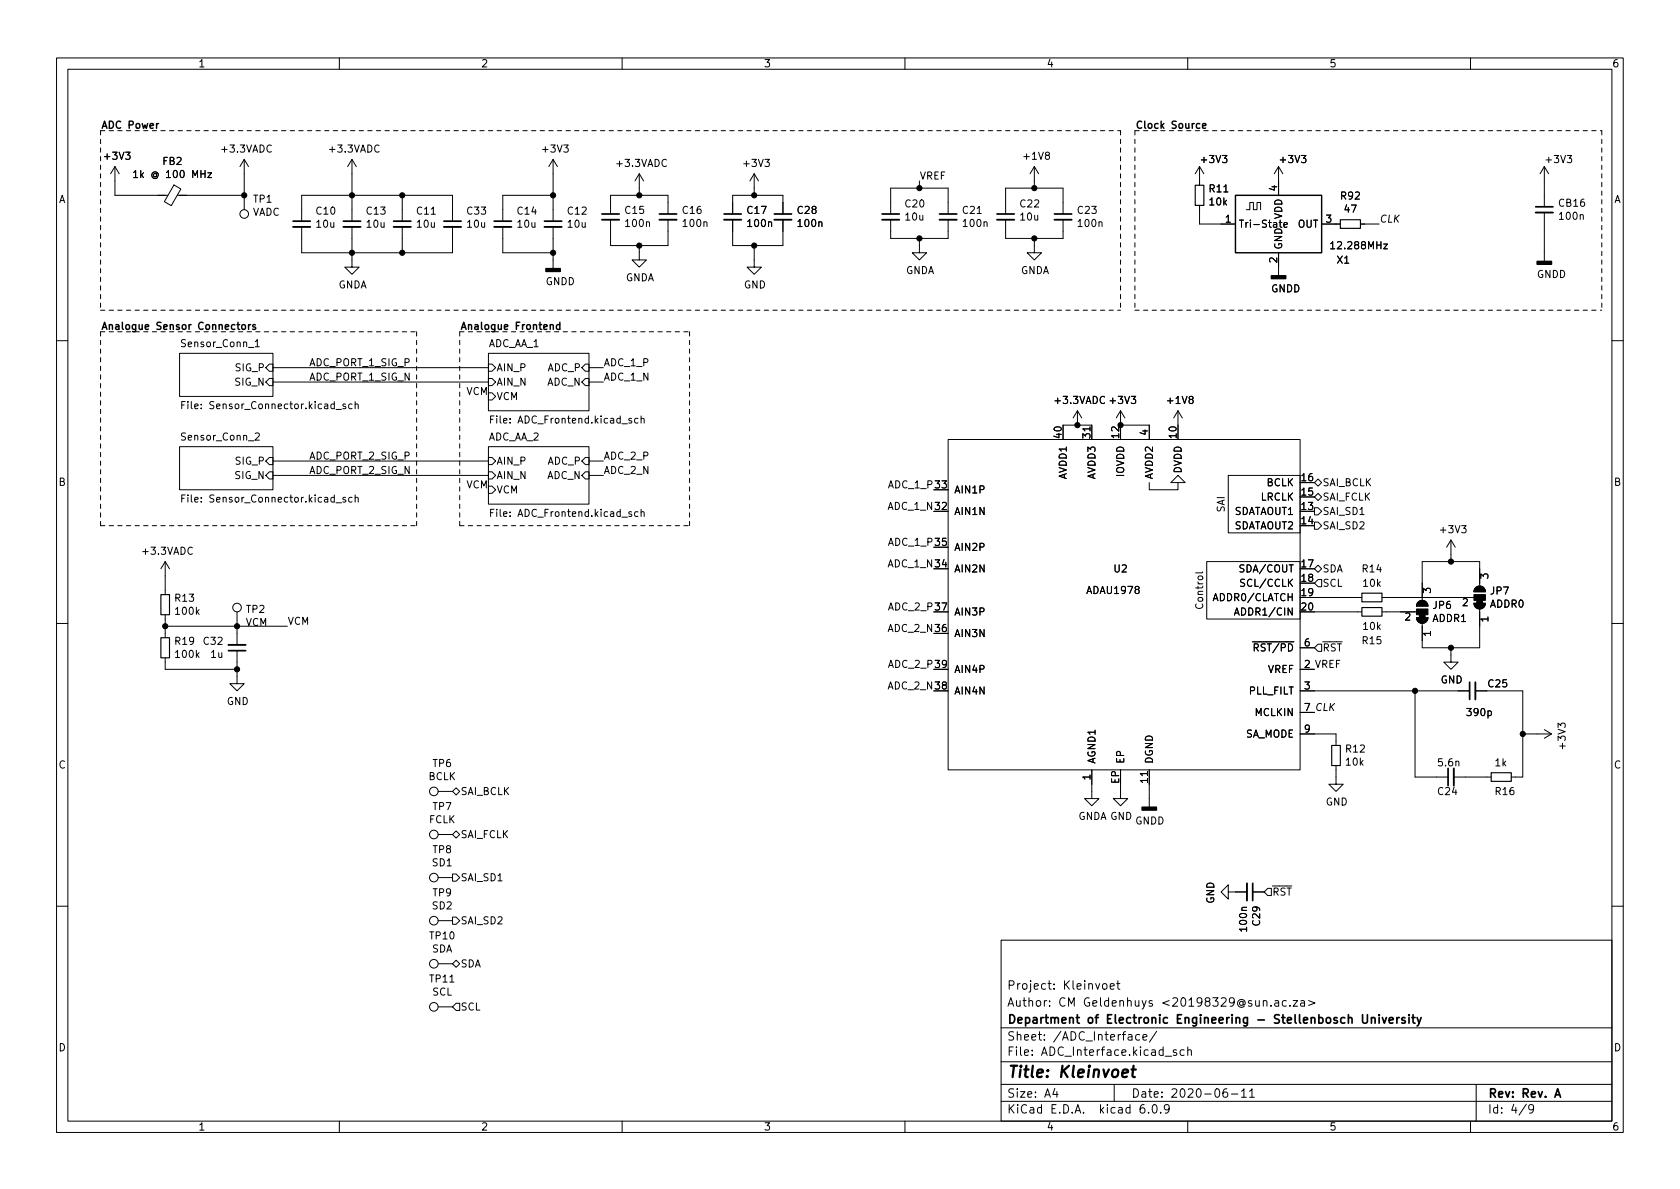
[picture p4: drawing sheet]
<svg xmlns="http://www.w3.org/2000/svg" width="297mm" height="210mm" viewBox="0 0 297 210" stroke-linecap="round" stroke-linejoin="round" font-family="sans-serif">
<g fill="none" stroke="#000" stroke-width=".18">
<path d="M10 10.2h277v190.1h-277zM12 12.2h273v186.1h-273zM60 10.2v2M110 10.2v2M160 10.2v2M210 10.2v2M260 10.2v2M20.3 29.5l-.7 1.2M20.3 29.5v5h9.4M20.3 29.5l.8 1.2M23.6 30.5l.4-.4v1.3M23.6 31.4h.7"/>
<path d="M30.8 32.7l1.2 .7-1.7 3-1.2-.7zM31.4 34.5h11.8M36.7 30.6h.7l-.7 .8h.7M43.2 28.2l-.8 1.3M43.2 28.2v8.9M43.2 28.2l.7 1.3M53.3 39.1v-4.6h26.7v4.6M62.2 28.2v10.9M62.2 28.2l-.7 1.3M62.2 28.2l.8 1.3M71.1 34.5v4.6M97.8 34.5h-8.9v4.6"/>
<path d="M97.8 28.2v10.9M97.8 28.2l-.8 1.3M97.8 28.2l.8 1.3M107.9 37.8v-3.3h10.2v3.3M107.9 38.9v4.5h10.2v-4.5M113 30.7l-.7 1.3M113 30.7v3.8M113 30.7l.8 1.3M129.5 37.8v-3.3h8.9v3.3M129.5 38.9v4.5h8.9v-4.5M133.3 30.7l-.7 1.3M133.3 30.7v3.8"/>
<path d="M133.3 30.7l.8 1.3M157.5 37.8v-4.5h10.1v4.5M157.5 38.9v3.3h10.1v-3.3M162.6 32v1.3M177.8 37.8v-4.5h10.2v4.5M177.8 38.9v3.3h10.2v-3.3M182.9 29.5l-.8 1.2M182.9 29.5v3.8M182.9 29.5l.7 1.2M212.1 36.3v3.3h6.3M212.1 29.5l-.8 1.2M212.1 29.5v3.3"/>
<path d="M212.1 29.5l.8 1.2M220.3 37.1h.7v-1.3h.6v1.3h.6v-1.3h.7v1.3M226.1 29.5v5M226.1 29.5l-.8 1.2M226.1 29.5l.7 1.2M226.3 38.9v1.1l.3 .2M227 39.8l.6-.2v-.2l-.4-.1-.2 .2 .1 .6h.5M233.7 39.6h3.3M240.5 39.6h3.3M273 29.5v7.1M273 37.6v8.6M273 29.5l-.7 1.2"/>
<path d="M273 29.5l.8 1.2M53.3 40.1v4.6h26.7v-4.6M62.2 40.1v7.1h1.3l-1.3 1.3-1.2-1.3h1.2M71.1 40.1v4.6M88.9 40.1v4.6h8.9M97.8 40.1v7.4M113 43.4v2.6h1.3l-1.3 1.2-1.2-1.2h1.2M133.3 43.4v3.8h1.3l-1.3 1.3-1.2-1.3h1.2M162.6 42.2v2.5h1.2l-1.2 1.3-1.3-1.3h1.3M182.9 42.2v2.5h1.2l-1.2 1.3-1.3-1.3h1.3M226.1 44.7v4.1M235.3 43.1l.3-.4v1.3"/>
<path d="M235.3 44h.7M10 60.2h2M31.7 79h16.6v7.6h-16.6zM31.7 62.5h16.6v7.6h-16.6zM32.1 71.6h.5M32.7 71h-.6v1.3M45.1 76.7l.5-.1 .3 .3-.8 .9h.8M45.1 60.4l.4-.4v1.3M45.1 61.3h.8M47 65l.6-.6h.7v1.3h-.7zM47 67.6l.6-.7h.7v1.3h-.7zM48.3 65h38.1"/>
<path d="M48.3 67.6h38.1M61.1 71.5l-.3-.1-.2 .2 .1 .2 .4 .1v.3h-.5M62.2 71.5l-.3-.1-.3 .3 .2 .5h.4M62.8 71.6l.2-.2 .3 .1v.8M62.8 71v1.3M86.4 79h17.7v10.1h-17.7zM86.4 62.5h17.7v10.1h-17.7zM86.4 64.4h.6l.6 .6-.6 .7h-.6zM86.4 66.9h.6l.6 .7-.6 .6h-.6zM86.4 69.5h.6l.6 .6-.6 .6h-.6zM86.7 74.2h.5M87.3 73.5h-.6v1.3"/>
<path d="M103.5 64.4h.6v1.3h-.6l-.6-.7zM103.5 66.9h.6v1.3h-.6l-.6-.6zM104.1 65h2.6M104.1 67.6h2.6M112.8 74h-.4l-.2 .2 .1 .6h.5M113.4 74.1l.1-.1h.3l.1 .8M113.4 73.5v1.3M167.6 77.7h62.3v58.4h-62.3zM188 75.2h5v2.5M190.5 72.6l-.8 1.3M190.5 72.6v2.6M190.5 72.6l.8 1.3"/>
<path d="M198.1 72.6v2.6h5.1v2.5M198.1 72.6l-.7 1.3M198.1 72.6l.8 1.3M208.3 72.6l-.8 1.3M208.3 72.6v2.6M208.3 72.6l.7 1.3M285 60.2h2M29.2 99.3v5.9M29.2 99.3l-.8 1.3M29.2 99.3l.8 1.3M32.1 88.1h.5M32.7 87.5h-.6v1.3"/>
<path d="M47.6 80.9h.7v1.3h-.7l-.6-.7zM47.6 83.4h.7v1.3h-.7l-.6-.6zM48.3 81.5h38.1M48.3 84.1h38.1M61.1 88l-.3-.1-.2 .2 .1 .2 .4 .1v.3h-.5M62.2 88l-.3-.1-.3 .3 .2 .5h.4M62.8 88.1l.2-.2 .3 .1v.8M62.8 87.5v1.3M86.4 80.9h.6l.6 .6-.6 .7h-.6zM86.4 83.4h.6l.6 .7-.6 .6h-.6zM86.4 86h.6l.6 .6-.6 .6h-.6zM86.7 90.7h.5"/>
<path d="M87.3 90.1h-.6v1.2M103.5 80.9h.6v1.3h-.6l-.6-.7zM103.5 83.4h.6v1.3h-.6l-.6-.6zM104.1 81.5h2.6M104.1 84.1h2.6M112.8 90.5h-.4l-.2 .2 .1 .6h.5M113.4 90.6l.1-.1h.3l.1 .8M113.4 90.1v1.2M203.2 85.3v1.3h5.1v-1.3M207 85.3l1.3-1.2 1.2 1.2zM213.4 99.3h16.5v10.2h-16.5zM217.2 84.1h12.7v10.1h-12.7z"/>
<path d="M232.4 89.8h.6l.7 .6-.7 .7h-.6zM232.4 92.3h.6l.7 .7-.7 .6h-.6zM232.4 87.9l.6-.7 .7 .7-.7 .6zM232.4 85.3l.6-.6 .7 .6-.7 .7zM256.5 95.5l-.7 1.3M256.5 95.5v3.8M256.5 95.5l.8 1.3M10 110.2h2M29.2 108.7v4.1M29.2 116.3v2.1h12.7M29.2 110.7h21.6M41.9 115.1v5.8h1.3l-1.3 1.3-1.3-1.3h1.3"/>
<path d="M41.9 108.2v5.8M212.7 101.1l-.2 .2h-1.1M218.3 108.8l.4-1.3 .4 1.3M218.4 108.4h.6M220.1 102.5l-.5-.1-.2 .1v.4l.5 .2 .2 .4-.3 .2-.5-.1M229.9 118.4h2.5M229.9 114.5h2.5M232.4 100.6l.6-.7 .7 .7-.7 .6zM232.4 105.7h8.4M232.4 108.2h8.4M233 113.9h.7v1.3h-.7l-.6-.7zM233 102.5h.7v1.3h-.7l-.6-.7z"/>
<path d="M244.3 105.7h16.3M244.3 108.2h6.1M250.4 109.2h2.1a1.02 1.02 0 0 1-1 1 1.02 1.02 0 0 1-1.1-1zM250.7 106.5a1.02 1.02 0 0 1 1.1-.3 1.02 1.02 0 0 1 .7 1h-2.1zM256.5 114.5v2.6h1.3l-1.3 1.3-1.2-1.3h1.2M260.6 106.7h2a1.02 1.02 0 0 1-1 1 1.02 1.02 0 0 1-1-1zM260.9 103.9a1.02 1.02 0 0 1 1.1-.2 1.02 1.02 0 0 1 .6 .9h-2zM261.6 103.6v-4.3h-10.1v6.9M261.6 107.7v6.8h-10.1v-4.3M285 110.2h2M77.5 139.9h2.5M80 139.9l.6-.6 .7 .6-.7 .7z"/>
<path d="M193 136.1v5.1h1.3l-1.3 1.3-1.2-1.3h1.2M198.1 138.7v2.5h1.3l-1.3 1.3-1.3-1.3h1.3M203.2 136.1v6.6M229.9 129.8h6.3v2M229.9 122.2h29.9M229.9 126h2.5M236.2 135.4v3.3h1.3l-1.3 1.2-1.3-1.2h1.3M250.2 122.2v15.2h5.8M257 137.4h6.7M260.9 122.2h8.3v15.2h-2M269.2 129.8h5.1M273 129l1.3 .8"/>
<path d="M274.3 129.8l-1.3 .8M77.5 147.6h2.5M77.5 155.2h2.5M80 147.6l.6-.7 .7 .7-.7 .6zM80 154.6h.6l.7 .6-.7 .6h-.6zM217.2 157.7v-1.2l-1.3 1.2 1.3 1.3v-1.3h3.3M221.5 157.7h2M224.2 157.1h.6v1.3h-.6l-.7-.7zM10 160.2h2M77.5 170.4h2.5M77.5 162.8h2.5M77.5 178h2.5"/>
<path d="M80 178l.6-.6h.7v1.3h-.7zM80 162.2h.6l.7 .6-.7 .6h-.6zM80 170.4l.6-.6 .7 .6-.7 .7zM177 166.3h108v32h-108zM195.1 174l.3-.1 .3 .3v.4l-.3 .3h-.3l-.2-.3v-.4zM196.3 174.4l.7-.1-.1-.3-.4-.1-.2 .2 .1 .8h.5M197.4 173.9h.6M197.6 173.4v1.3l.4 .2M224.7 177.8v.1M225.4 177h.6l.1 .9M226.1 177.3l-.5 .1a.29 .29 0 0 0-.2 .2 .29 .29 0 0 0 .2 .3h.5M227.4 177l-.4-.1-.3 .3v.4l.2 .3h.5"/>
<path d="M228.1 177.8v.1M228.6 176.9h.8l-.8 1h.8M230 177h.6v.9M230.6 177.3l-.5 .1a.29 .29 0 0 0-.2 .2 .29 .29 0 0 0 .2 .3h.5M231.4 176.9l1.1 .5-1.1 .4M285 160.2h2M60 198.3v2M110 198.3v2M160 198.3v2M177 194.8h108M177 191.8h108M177 187.8h108"/>
<path d="M177 181.8h108M186.5 192.5l-.4 1h1M186.9 193v1M197 191.8v3M201.5 183l-.4-.1-.3 .3v.4l.1 .3h.6M202.1 183.4l.7-.1-.1-.3-.4-.1-.2 .2v.8h.6M202.3 195.3a.59 .59 0 0 0-.7 .7v.5l.1 .3h.4l.3-.1v-.5l-.1-.2-.4-.1-.3 .3M203.1 196.7v.1M203.9 195.4l.2-.1a.81 .81 0 0 1 .6 .7 .81 .81 0 0 1-.3 .8h-.2a.81 .81 0 0 1-.6-.6 .81 .81 0 0 1 .3-.8zM204.5 182.4l-1.3 1.9M205.2 196.7v.1M206 186.8h1.1"/>
<path d="M206.7 196l-.3 .3h-.3l-.2-.3 .1-.6 .4-.1 .2 .2a.99 .99 0 0 1-.3 1.3h-.3M208 185.7l-.4-.1-.2 .2 .1 .3 .5 .1v.4h-.6M209.4 185.7l-.5-.1-.3 .3v.4l.2 .3h.6M210 198.3v2M210 185.8l.2-.2 .4 .1v.9M210 185.1v1.5M216.9 192.5a.59 .59 0 0 0-.7 .7v.5l.2 .3h.4l.2-.1 .1-.5-.2-.2-.4-.1-.3 .3M217.7 193.5h1.2M219.5 193l.4-.5v1.5M219.5 194h.9M220.9 193l.5-.5v1.5M220.9 194h.9"/>
<path d="M260 198.3v2M261 191.8v6.5M269.9 195.3l-1.3 1.9M271.2 196l-.3 .3h-.3l-.3-.3 .1-.6 .5-.1 .2 .2a.99 .99 0 0 1-.4 1.3h-.3"/>
<circle cx="43.2" cy="37.8" r=".76"/>
<circle cx="41.9" cy="107.4" r=".76"/>
<circle cx="76.7" cy="139.9" r=".76"/>
<circle cx="76.7" cy="147.6" r=".76"/>
<circle cx="76.7" cy="155.2" r=".76"/>
<circle cx="76.7" cy="170.4" r=".76"/>
<circle cx="76.7" cy="178" r=".76"/>
<circle cx="76.7" cy="162.8" r=".76"/>
</g>
<g fill="none" stroke="#000" stroke-width=".3">
<path d="M51.8 39.1h3.1M60.7 39.1h3.1M69.6 39.1h3M78.5 39.1h3M87.4 39.1h3M96.3 39.1h3M106.4 37.8h3.1M116.6 37.8h3M128 37.8h3.1M136.9 37.8h3.1M156 37.8h3M166.1 37.8h3.1"/>
<path d="M176.3 37.8h3M186.4 37.8h3.1M271.5 36.6h3.1M40.4 115.1h3M256 135.9v3M259.8 120.6v3.1M221.5 156.2v3.1M240.9 179.4v1.2l.3 .3h.4l.2-.3v-1.2M242.5 179.9v1M243.8 179.4v.2M243.8 179.9v1M244.4 179.9l.4 1 .3-1"/>
<path d="M247 179.9v1M247.4 179.9l-.3 .1-.1 .2M249.1 179.4v.2M249.1 179.9v1M249.6 179.9h.6M249.8 179.4v1.3l.4 .2M250.6 179.9l.3 1M251.3 179.9l-.5 1.4-.2 .1M242.5 180.1l.2-.2 .4 .1v.9M245.6 180.4l.7-.1v-.3l-.5-.1-.2 .2 .1 .8h.6M248.4 180l-.3-.1-.3 .2 .1 .3 .5 .1v.4h-.6M274.9 194l.5-1.5 .5 1.5"/>
<path d="M275.1 193.6h.7"/>
</g>
<path d="M198.5 189.8l.9-.2v-.4l-.2-.1-.6 .1-.2 1 .3 .3 .5-.1M200.1 189.1h.7M200.4 188.5l-.2 1.7 .1 .2 .4 .1" fill="none" stroke="#000" stroke-width=".4"/>
<path d="M211.3 32.8h1.6v3.5h-1.6zM237 38.9h3.5v1.5h-3.5zM28.4 112.8h1.6v3.5h-1.6zM28.4 105.2h1.6v3.5h-1.6zM240.8 104.9h3.5v1.5h-3.5zM240.8 107.4h3.5v1.6h-3.5zM235.5 131.8h1.5v3.6h-1.5zM263.7 136.6h3.5v1.6h-3.5z" fill="none" stroke="#000" stroke-width=".2"/>
<g fill="#000" stroke="#000" stroke-width=".18">
<path d="M250.4 109.2h2.1a1.02 1.02 0 0 1-1 1 1.02 1.02 0 0 1-1.1-1zM251 108.7h1v.5h-1zM250.4 107.7h2.1v1h-2.1zM250.7 106.5a1.02 1.02 0 0 1 1.1-.3 1.02 1.02 0 0 1 .7 1h-2.1zM260.6 106.7h2a1.02 1.02 0 0 1-1 1 1.02 1.02 0 0 1-1-1zM261.1 106.2h1v.5h-1zM260.6 105.2h2v1h-2zM260.9 103.9a1.02 1.02 0 0 1 1.1-.2 1.02 1.02 0 0 1 .6 .9h-2z"/>
<circle cx="43.2" cy="34.5" r=".46"/>
<circle cx="62.2" cy="34.5" r=".46"/>
<circle cx="71.1" cy="34.5" r=".46"/>
<circle cx="97.8" cy="34.5" r=".46"/>
<circle cx="113" cy="34.5" r=".46"/>
<circle cx="133.3" cy="34.5" r=".46"/>
<circle cx="162.6" cy="33.3" r=".46"/>
<circle cx="182.9" cy="33.3" r=".46"/>
<circle cx="62.2" cy="44.7" r=".46"/>
<circle cx="71.1" cy="44.7" r=".46"/>
<circle cx="97.8" cy="44.7" r=".46"/>
<circle cx="113" cy="43.4" r=".46"/>
<circle cx="133.3" cy="43.4" r=".46"/>
<circle cx="162.6" cy="42.2" r=".46"/>
<circle cx="182.9" cy="42.2" r=".46"/>
<circle cx="190.5" cy="75.2" r=".46"/>
<circle cx="198.1" cy="75.2" r=".46"/>
<circle cx="256.5" cy="99.3" r=".46"/>
<circle cx="29.2" cy="110.7" r=".46"/>
<circle cx="41.9" cy="110.7" r=".46"/>
<circle cx="41.9" cy="118.4" r=".46"/>
<circle cx="256.5" cy="114.5" r=".46"/>
<circle cx="250.2" cy="122.2" r=".46"/>
<circle cx="269.2" cy="129.8" r=".46"/>
</g>
<g fill="none" stroke="#000" stroke-width=".33">
<path d="M106.4 38.9h3.1M116.6 38.9h3M128 38.9h3.1M136.9 38.9h3.1M156 38.9h3M166.1 38.9h3.1M176.3 38.9h3M186.4 38.9h3.1M271.5 37.6h3.1M51.8 40.1h3.1M60.7 40.1h3.1M69.6 40.1h3"/>
<path d="M78.5 40.1h3M87.4 40.1h3M96.3 40.1h3M40.4 114h3M257 135.9v3M260.9 120.6v3.1M220.5 156.2v3.1"/>
</g>
<path d="M96.5 47.5h2.6v.5h-2.6zM224.8 48.8h2.5v.5h-2.5zM271.8 46.2h2.5v.5h-2.5zM201.9 142.7h2.6v.6h-2.6z" fill="#000" stroke="#000" stroke-width=".25"/>
<path d="M28 21.8l-.3 .3M212.6 22.3l.6-.2v-.2l-.4-.1-.2 .2 .1 .6h.5M218.4 34.5h15.3v10.2h-15.3zM42.9 57.5l.3-.1 .2 .2v.4l-.2 .3-.3-.1-.2-.2zM43.9 57.4v.9M44.3 57.4l-.4 .2M45.2 57.5l-.3-.1-.2 .2v.2l.5 .1v.3h-.5M99 57.5l-.4-.1-.2 .2 .1 .6h.5M99 57v1.3" fill="none" stroke="#000" stroke-width=".25"/>
<g fill="none" stroke="#000" stroke-width=".18" stroke-dasharray=".8 .8">
<path d="M17.8 23.1v31.8M17.8 23.1h180.3M198.1 23.1v31.8M200.7 23.1h82.5M200.7 23.1v31.8M283.2 23.1v31.8M17.8 54.9h180.3M17.8 58.7h55.9M17.8 58.7v34.3M73.7 58.7v34.3M81.3 58.7h40.6M81.3 58.7v34.3"/>
<path d="M121.9 58.7v34.3M200.7 54.9h82.5M17.8 93h55.9M81.3 93h40.6"/>
</g>
<text font-size="2.8" x="178" y="190.6">Title: Kleinvoet</text>
<g font-size="2.1">
<text x="178" y="178">Author: CM Geldenhuys &lt;20198329@sun.ac.za&gt;</text>
<text x="178" y="175">Project: Kleinvoet</text>
<text x="178" y="184">Sheet: /ADC_Interface/</text>
<text x="178" y="181">Department of Electronic Engineering - Stellenbosch University</text>
<text x="178" y="186.7">File: ADC_Interface.kicad_sch</text>
<text x="178" y="196.9">KiCad E.D.A. kicad 6.0.9</text>
<text x="178" y="194.1">Size: A4</text>
<text x="200" y="194.1">Date: 2020-06-11</text>
<text x="263" y="194.1">Rev: Rev. A</text>
<text x="263" y="196.9">Id: 4/9</text>
</g>
<g font-size="1.8">
<text x="35" y="11.9">1</text>
<text x="85" y="11.9">2</text>
<text x="135" y="11.9">3</text>
<text x="185" y="11.9">4</text>
<text x="235" y="11.9">5</text>
<text x="285" y="11.9">6</text>
<text x="17.8" y="22.8">ADC Power</text>
<text x="200.7" y="22.8">Clock Source</text>
<text x="18.6" y="28.2">+3V3</text>
<text x="28.8" y="29.2">FB2</text>
<text x="39.3" y="27">+3.3VADC</text>
<text x="58.4" y="27">+3.3VADC</text>
<text x="96.1" y="27">+3V3</text>
<text x="109.2" y="29.5">+3.3VADC</text>
<text x="131.6" y="29.5">+3V3</text>
<text x="181.2" y="28.2">+1V8</text>
<text x="212.5" y="28.8">+3V3</text>
<text x="226.5" y="28.8">+3V3</text>
<text x="273.5" y="28.8">+3V3</text>
<text x="10.3" y="35.9">A</text>
<text x="24.6" y="31.5">1k @ 100 MHz</text>
<text x="44.8" y="35.8">TP1</text>
<text x="162.6" y="31.7">VREF</text>
<text x="213.9" y="34">R11</text>
<text x="225.8" y="33.8" transform="rotate(-90 225.8 33.8)">4</text>
<text x="237.1" y="35.3">R92</text>
<text x="285.3" y="35.9">A</text>
<text x="44.6" y="38.1">VADC</text>
<text x="56" y="37.9">C10</text>
<text x="56" y="40.3">10u</text>
<text x="64.9" y="37.9">C13</text>
<text x="64.9" y="40.3">10u</text>
<text x="73.8" y="37.9">C11</text>
<text x="73.8" y="40.3">10u</text>
<text x="82.6" y="37.9">C33</text>
<text x="82.7" y="40.3">10u</text>
<text x="91.5" y="37.9">C14</text>
<text x="91.6" y="40.3">10u</text>
<text x="100.4" y="37.9">C12</text>
<text x="100.5" y="40.3">10u</text>
<text x="110.6" y="37.8">C15</text>
<text x="110.7" y="40.1">100n</text>
<text x="120.7" y="37.8">C16</text>
<text x="120.9" y="40.1">100n</text>
<text x="132.2" y="37.8">C17</text>
<text x="132.3" y="40.1">100n</text>
<text x="141.1" y="37.8">C28</text>
<text x="141.2" y="40.1">100n</text>
<text x="160.1" y="36.7">C20</text>
<text x="160.2" y="39">10u</text>
<text x="170.3" y="37.8">C21</text>
<text x="170.4" y="40.1">100n</text>
<text x="180.4" y="36.7">C22</text>
<text x="180.5" y="39">10u</text>
<text x="190.6" y="37.8">C23</text>
<text x="190.7" y="40.1">100n</text>
<text x="213.9" y="36.3">10k</text>
<text x="216.7" y="39.4">1</text>
<text x="218.9" y="40.3">Tri-State</text>
<text x="226.7" y="38.8" transform="rotate(-90 226.7 38.8)">VDD</text>
<text x="229.4" y="40.3">OUT</text>
<text x="234.5" y="39.4">3</text>
<text x="237.8" y="37.6">47</text>
<text x="243.8" y="39.4">CLK</text>
<text x="275.7" y="36.5">CB16</text>
<text x="275.8" y="38.9">100n</text>
<text x="225.8" y="46.5" transform="rotate(-90 225.8 46.5)">2</text>
<text x="226.7" y="44.2" transform="rotate(-90 226.7 44.2)">GND</text>
<text x="235.7" y="44.1">12.288MHz</text>
<text x="236.4" y="46.6">X1</text>
<text x="59.8" y="51">GNDA</text>
<text x="96.5" y="50.4">GNDD</text>
<text x="110.6" y="49.7">GNDA</text>
<text x="131.5" y="51">GND</text>
<text x="160.1" y="48.5">GNDA</text>
<text x="180.4" y="48.5">GNDA</text>
<text x="224.7" y="51.7">GNDD</text>
<text x="271.7" y="49.1">GNDD</text>
<text x="17.8" y="58.3">Analogue Sensor Connectors</text>
<text x="81.3" y="58.3">Analogue Frontend</text>
<text x="32.2" y="61.4">Sensor_Conn_1</text>
<text x="41.7" y="65.7">SIG_P</text>
<text x="54.6" y="64.8">ADC_PORT_1_SIG_P</text>
<text x="86.2" y="61.4">ADC_AA_1</text>
<text x="87.7" y="65.7">AIN_P</text>
<text x="96.8" y="65.7">ADC_P</text>
<text x="106.7" y="64.8">ADC_1_P</text>
<text x="41.6" y="68.2">SIG_N</text>
<text x="54.6" y="67.3">ADC_PORT_1_SIG_N</text>
<text x="82.4" y="69.8">VCM</text>
<text x="87.7" y="68.2">AIN_N</text>
<text x="87.7" y="70.7">VCM</text>
<text x="96.7" y="68.2">ADC_N</text>
<text x="106.7" y="67.3">ADC_1_N</text>
<text x="186.6" y="71.4">+3.3VADC</text>
<text x="196.4" y="71.4">+3V3</text>
<text x="206.6" y="71.4">+1V8</text>
<text x="32.2" y="77.9">Sensor_Conn_2</text>
<text x="33.2" y="72.3">File: Sensor_Connector.kicad_sch</text>
<text x="86.2" y="77.9">ADC_AA_2</text>
<text x="87.5" y="74.9">File: ADC_Frontend.kicad_sch</text>
<text x="187.7" y="77.4" transform="rotate(-90 187.7 77.4)">40</text>
<text x="192.8" y="77.4" transform="rotate(-90 192.8 77.4)">31</text>
<text x="197.9" y="77.4" transform="rotate(-90 197.9 77.4)">12</text>
<text x="202.9" y="76.9" transform="rotate(-90 202.9 76.9)">4</text>
<text x="208" y="77.4" transform="rotate(-90 208 77.4)">10</text>
<text x="41.7" y="82.2">SIG_P</text>
<text x="54.6" y="83.8">ADC_PORT_2_SIG_N</text>
<text x="54.6" y="81.3">ADC_PORT_2_SIG_P</text>
<text x="87.7" y="82.2">AIN_P</text>
<text x="96.8" y="82.2">ADC_P</text>
<text x="106.7" y="81.3">ADC_2_P</text>
<text x="106.7" y="83.8">ADC_2_N</text>
<text x="208.9" y="83.7" transform="rotate(-90 208.9 83.7)">DVDD</text>
<text x="10.3" y="85.9">B</text>
<text x="33.2" y="88.9">File: Sensor_Connector.kicad_sch</text>
<text x="41.6" y="84.7">SIG_N</text>
<text x="82.4" y="86.3">VCM</text>
<text x="87.7" y="84.7">AIN_N</text>
<text x="87.7" y="87.2">VCM</text>
<text x="96.7" y="84.7">ADC_N</text>
<text x="157.1" y="86.3">ADC_1_P 33</text>
<text x="165.4" y="86.4">33</text>
<text x="168.7" y="87.2">AIN1P</text>
<text x="188.6" y="84.7" transform="rotate(-90 188.6 84.7)">AVDD1</text>
<text x="193.7" y="84.7" transform="rotate(-90 193.7 84.7)">AVDD3</text>
<text x="198.8" y="84.3" transform="rotate(-90 198.8 84.3)">IOVDD</text>
<text x="203.8" y="84.7" transform="rotate(-90 203.8 84.7)">AVDD2</text>
<text x="222.9" y="88.5">LRCLK</text>
<text x="223.9" y="86">BCLK</text>
<text x="230.2" y="87.6">15</text>
<text x="230.2" y="85.1">16</text>
<text x="233.8" y="88.5">SAI_FCLK</text>
<text x="233.8" y="86">SAI_BCLK</text>
<text x="285.3" y="85.9">B</text>
<text x="87.5" y="91.4">File: ADC_Frontend.kicad_sch</text>
<text x="157" y="90.2">ADC_1_N 32</text>
<text x="165.4" y="90.2">32</text>
<text x="168.7" y="91.1">AIN1N</text>
<text x="216.5" y="90.6" transform="rotate(-90 216.5 90.6)">SAI</text>
<text x="218" y="91.1">SDATAOUT1</text>
<text x="218" y="93.6">SDATAOUT2</text>
<text x="230.2" y="90.2">13</text>
<text x="230.2" y="92.7">14</text>
<text x="233.8" y="91.1">SAI_SD1</text>
<text x="233.8" y="93.6">SAI_SD2</text>
<text x="254.8" y="94.3">+3V3</text>
<text x="25.3" y="98.1">+3.3VADC</text>
<text x="157" y="100.3">ADC_1_N 34</text>
<text x="157.1" y="96.5">ADC_1_P 35</text>
<text x="165.4" y="100.3">34</text>
<text x="165.4" y="96.5">35</text>
<text x="168.7" y="101.2">AIN2N</text>
<text x="168.7" y="97.4">AIN2P</text>
<text x="197" y="101.2">U2</text>
<text x="219.6" y="101.2">SDA/COUT</text>
<text x="230.2" y="100.3">17</text>
<text x="233.8" y="101.2">SDA</text>
<text x="240.9" y="101.2">R14</text>
<text x="31" y="106.4">R13</text>
<text x="157.1" y="107.9">ADC_2_P 37</text>
<text x="165.4" y="107.9">37</text>
<text x="192.3" y="105">ADAU1978</text>
<text x="212.7" y="107.5" transform="rotate(-90 212.7 107.5)">Control</text>
<text x="215" y="106.3">ADDR0/CLATCH</text>
<text x="219.9" y="103.8">SCL/CCLK</text>
<text x="230.2" y="102.9">18</text>
<text x="230.2" y="105.4">19</text>
<text x="230.2" y="107.9">20</text>
<text x="233.8" y="103.8">SCL</text>
<text x="241.1" y="103.8">10k</text>
<text x="253" y="104.9" transform="rotate(-90 253 104.9)">3</text>
<text x="253.4" y="107.7">JP6</text>
<text x="258.6" y="107.2">2</text>
<text x="263.1" y="102.3" transform="rotate(-90 263.1 102.3)">3</text>
<text x="263.4" y="107.4">ADDR0</text>
<text x="263.6" y="105.1">JP7</text>
<text x="31.1" y="108.7">100k</text>
<text x="43.4" y="110.7">VCM</text>
<text x="43.6" y="108.4">TP2</text>
<text x="50.8" y="110.5">VCM</text>
<text x="157" y="111.7">ADC_2_N 36</text>
<text x="165.4" y="111.8">36</text>
<text x="168.7" y="112.6">AIN3N</text>
<text x="168.7" y="108.8">AIN3P</text>
<text x="219.2" y="108.8">ADDR1/CIN</text>
<text x="240.9" y="113.9">R15</text>
<text x="241.1" y="111.4">10k</text>
<text x="248.4" y="109.7">2</text>
<text x="253" y="112.5" transform="rotate(-90 253 112.5)">1</text>
<text x="253.3" y="110">ADDR1</text>
<text x="263.1" y="110" transform="rotate(-90 263.1 110)">1</text>
<text x="31" y="114">R19</text>
<text x="31.1" y="116.3">100k</text>
<text x="36.1" y="114">C32</text>
<text x="37.3" y="116.3">1u</text>
<text x="157.1" y="118.1">ADC_2_P 39</text>
<text x="165.4" y="118.1">39</text>
<text x="168.7" y="119">AIN4P</text>
<text x="221" y="115.2">~{RST/PD}</text>
<text x="224.1" y="119">VREF</text>
<text x="230.6" y="118.1">2 VREF</text>
<text x="230.6" y="114.3">6</text>
<text x="230.6" y="118.1">2</text>
<text x="233.8" y="115.2">~{RST}</text>
<text x="40.1" y="124.7">GND</text>
<text x="157" y="121.9">ADC_2_N 38</text>
<text x="165.4" y="121.9">38</text>
<text x="168.7" y="122.8">AIN4N</text>
<text x="220.8" y="122.8">PLL_FILT</text>
<text x="230.6" y="121.9">3</text>
<text x="230.6" y="125.7">7 CLK</text>
<text x="230.6" y="125.7">7</text>
<text x="254.7" y="120.8">GND</text>
<text x="263.2" y="121.5">C25</text>
<text x="220.1" y="130.4">SA_MODE</text>
<text x="222" y="126.6">MCLKIN</text>
<text x="230.6" y="129.5">9</text>
<text x="259.5" y="126.6">390p</text>
<text x="10.3" y="135.9">C</text>
<text x="75.7" y="137.9">BCLK</text>
<text x="76.6" y="135.6">TP6</text>
<text x="192.8" y="137.9" transform="rotate(-90 192.8 137.9)">1</text>
<text x="193.7" y="135.1" transform="rotate(-90 193.7 135.1)">AGND1</text>
<text x="198.8" y="135.1" transform="rotate(-90 198.8 135.1)">EP</text>
<text x="203.8" y="135.1" transform="rotate(-90 203.8 135.1)">DGND</text>
<text x="238" y="133.1">R12</text>
<text x="238" y="135.4">10k</text>
<text x="254.4" y="135.5">5.6n</text>
<text x="264.4" y="135.5">1k</text>
<text x="276.8" y="132.3" transform="rotate(-90 276.8 132.3)">+3V3</text>
<text x="285.3" y="135.9">C</text>
<text x="76.6" y="143.3">TP7</text>
<text x="81.4" y="140.6">SAI_BCLK</text>
<text x="197.9" y="138.6" transform="rotate(-90 197.9 138.6)">EP</text>
<text x="202.9" y="138.4" transform="rotate(-90 202.9 138.4)">11</text>
<text x="234.4" y="142.4">GND</text>
<text x="254.3" y="140.6">C24</text>
<text x="264.5" y="140.6">R16</text>
<text x="75.8" y="145.6">FCLK</text>
<text x="81.4" y="148.2">SAI_FCLK</text>
<text x="190.6" y="145">GNDA GND</text>
<text x="200.7" y="145.8">GNDD</text>
<text x="76.5" y="153.2">SD1</text>
<text x="76.6" y="150.9">TP8</text>
<text x="81.4" y="155.8">SAI_SD1</text>
<text x="76.5" y="160.8">SD2</text>
<text x="76.6" y="158.5">TP9</text>
<text x="214.7" y="159.8" transform="rotate(-90 214.7 159.8)">GND</text>
<text x="224.9" y="158.4">~{RST}</text>
<text x="76.1" y="166.1">TP10</text>
<text x="81.4" y="163.4">SAI_SD2</text>
<text x="220.5" y="164.5" transform="rotate(-90 220.5 164.5)">100n</text>
<text x="222.8" y="163.6" transform="rotate(-90 222.8 163.6)">C29</text>
<text x="76.1" y="173.7">TP11</text>
<text x="76.3" y="168.4">SDA</text>
<text x="81.4" y="171.1">SDA</text>
<text x="76.4" y="176">SCL</text>
<text x="81.4" y="178.7">SCL</text>
<text x="10.3" y="185.9">D</text>
<text x="285.3" y="185.9">D</text>
<text x="35" y="199.9">1</text>
<text x="85" y="199.9">2</text>
<text x="135" y="199.9">3</text>
<text x="185" y="199.9">4</text>
<text x="235" y="199.9">5</text>
<text x="285" y="199.9">6</text>
</g>
</svg>
